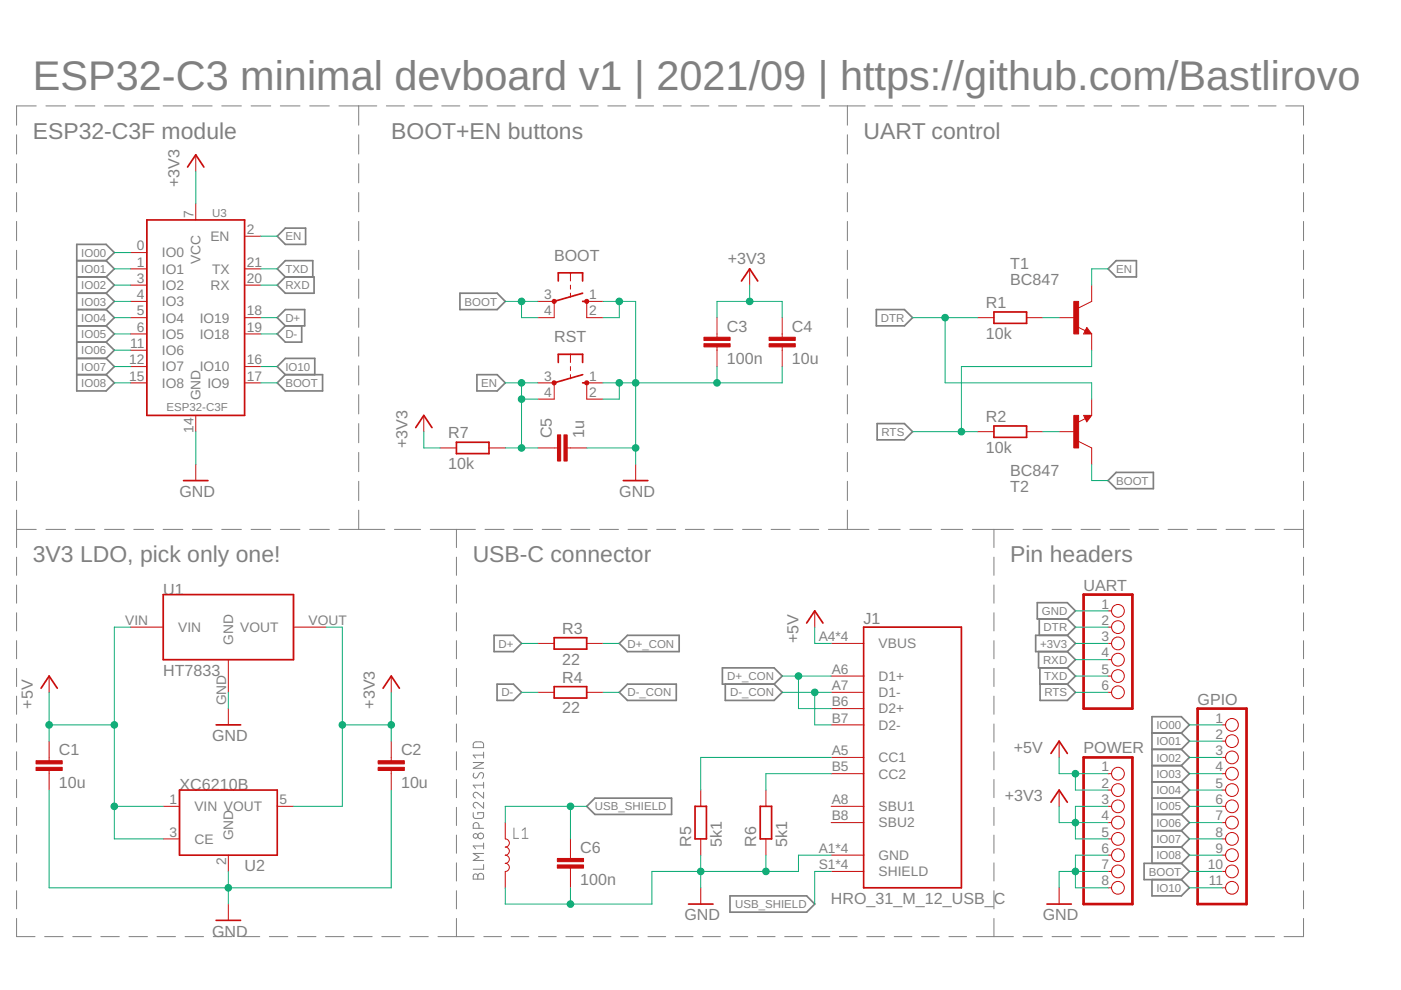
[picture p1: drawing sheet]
<svg xmlns="http://www.w3.org/2000/svg" width="297mm" height="210mm" viewBox="0 0 297 210" stroke-linecap="round" stroke-linejoin="round" font-family="sans-serif">
<g fill="none" stroke="#808080" stroke-width=".21">
<path d="M3.5 28.6v4.1M3.5 34.7v4.1M7.7 22.5h-4.2v4M9.7 22.5h4.2M15.9 22.5h4.2M22.2 22.5h4.1M28.4 22.5h4.2M34.6 22.5h4.2M40.8 22.5h4.2M47 22.5h4.2M53.2 22.5h4.2M59.4 22.5h4.2"/>
<path d="M65.7 22.5h4.1M71.9 22.5h8M76.1 22.5v4M76.1 28.6v4.1M76.1 34.7v4.1M81.9 22.5h3.8M87.8 22.5h3.8M93.7 22.5h3.8M99.5 22.5h3.9M105.4 22.5h3.8M111.3 22.5h3.8M117.1 22.5h3.9"/>
<path d="M123 22.5h3.8M128.9 22.5h3.8M134.7 22.5h3.9M140.6 22.5h3.8M146.5 22.5h3.8M152.4 22.5h3.8M158.2 22.5h3.9M164.1 22.5h3.8M170 22.5h3.8M175.8 22.5h7.6M179.7 22.5v4M179.7 28.6v4.1"/>
<path d="M179.7 34.7v4.1M185.5 22.5h3.7M191.3 22.5h3.8M197.1 22.5h3.8M202.9 22.5h3.8M208.7 22.5h3.8M214.5 22.5h3.8M220.3 22.5h3.8M226.1 22.5h3.8M231.9 22.5h3.8M237.7 22.5h3.8M243.5 22.5h3.8"/>
<path d="M249.4 22.5h3.7M255.2 22.5h3.7M261 22.5h3.8M266.8 22.5h3.8M272.6 22.5h3.8v4M276.4 28.6v4.1M276.4 34.7v4.1M3.5 40.8v4.1M3.5 46.9v4.1M3.5 53.1v4M3.5 59.2v4.1M76.1 40.8v4.1"/>
<path d="M76.1 46.9v4.1M76.1 53.1v4M76.1 59.2v4.1M179.7 40.8v4.1M179.7 46.9v4.1M179.7 53.1v4M179.7 59.2v4.1M276.4 40.8v4.1M276.4 46.9v4.1M276.4 53.1v4M276.4 59.2v4.1M3.5 65.3v4.1"/>
<path d="M3.5 71.4v4.1M3.5 77.6v4M76.1 65.3v4.1M76.1 71.4v4.1M76.1 77.6v4M179.7 65.3v4.1M179.7 71.4v4.1M179.7 77.6v4M276.4 65.3v4.1M276.4 71.4v4.1M276.4 77.6v4M3.5 83.7v4.1"/>
<path d="M3.5 89.8v4.1M3.5 95.9v4.1M76.1 83.7v4.1M76.1 89.8v4.1M76.1 95.9v4.1M179.7 83.7v4.1M179.7 89.8v4.1M179.7 95.9v4.1M276.4 83.7v4.1M276.4 89.8v4.1M276.4 95.9v4.1M3.5 112.2h4.2"/>
<path d="M3.5 102v4.1M3.5 108.2v7.9M3.5 118.1v3.9M9.7 112.2h4.2M15.9 112.2h4.2M22.2 112.2h4.1M28.4 112.2h4.2M34.6 112.2h4.2M40.8 112.2h4.2M47 112.2h4.2M53.2 112.2h4.2M59.4 112.2h4.2"/>
<path d="M65.7 112.2h4.1M71.9 112.2h9.7M76.1 102v4.1M76.1 108.2v4M83.6 112.2h5.6M91.2 112.2h9.6M96.8 112.2v3.9M96.8 118.1v3.9M102.8 112.2h4.1M108.9 112.2h4M115 112.2h4M121 112.2h4.1"/>
<path d="M127.1 112.2h4M133.2 112.2h4M139.2 112.2h4.1M145.3 112.2h4M151.4 112.2h4M157.4 112.2h4.1M163.5 112.2h4M169.6 112.2h4M175.6 112.2h8.6M179.7 102v4.1M179.7 108.2v4M186.3 112.2h4.6"/>
<path d="M192.9 112.2h4.6M199.5 112.2h4.6M206.2 112.2h8.7M210.7 112.2v3.9M210.7 118.1v3.9M216.9 112.2h4.1M223.1 112.2h4.1M229.2 112.2h4.1M235.4 112.2h4.1M241.5 112.2h4.1M247.6 112.2h4.2M253.8 112.2h4.1"/>
<path d="M259.9 112.2h4.2M266.1 112.2h4.1M272.2 112.2h4.2M276.4 102v4.1M276.4 108.2v7.9M276.4 118.1v3.9M3.5 124v3.9M3.5 129.9v3.9M3.5 135.8v3.9M96.8 124v3.9M96.8 129.9v3.9M96.8 135.8v3.9"/>
<path d="M210.7 124v3.9M210.7 129.9v3.9M210.7 135.8v3.9M276.4 124v3.9M276.4 129.9v3.9M276.4 135.8v3.9M3.5 141.7v3.9M3.5 147.6v3.8M3.5 153.5v3.9M3.5 159.4v3.8M96.8 141.7v3.9M96.8 147.6v3.8"/>
<path d="M96.8 153.5v3.9M96.8 159.4v3.8M100.4 157.5l.4-.2h1.3l.4 .4v.8h-2.2zM102.5 159.5v1.2M210.7 141.7v3.9M210.7 147.6v3.8M210.7 153.5v3.9M210.7 159.4v3.8M276.4 141.7v3.9M276.4 147.6v3.8M276.4 153.5v3.9M276.4 159.4v3.8"/>
<path d="M3.5 165.3v3.8M3.5 171.2v3.8M3.5 177.1v3.8M96.8 165.3v3.8M96.8 171.2v3.8M96.8 177.1v3.8M100.3 172.3l.1 .9 .2 .3h1.4l.4-.2 .1-1h-1.2v.4M100.3 161.7h2.2l-2.2 1.2h2.2M100.5 163.9a.55 .55 0 0 0-.1 .8 .55 .55 0 0 0 .8 0l.4-.7a.55 .55 0 0 1 .8 0 .55 .55 0 0 1 0 .8l-.2 .2M101.6 175.6v-.6a.61 .61 0 0 0-.7-.6 .61 .61 0 0 0-.6 .6v.6h2.2M102.5 170.1v1.2l-1.2-1a.61 .61 0 0 0-1 .2 .61 .61 0 0 0 .5 .8M102.5 168v1.2l-1.2-1a.6 .6 0 0 0-1 .2 .6 .6 0 0 0 .5 .8"/>
<path d="M102.5 165.9v1.2M102.5 178.8v1.2M102.5 179.4h-2.2l.5 .6M102.5 166.5h-2.2l.5 .6M102.5 160.1h-2.2l.5 .6M109 175.6v2.2h.9M110.7 177.8h1.3M110.7 176l.6-.4v2.2M210.7 165.3v3.8M210.7 171.2v3.8M210.7 177.1v3.8M276.4 165.3v3.8"/>
<path d="M276.4 171.2v3.8M276.4 177.1v3.8M3.5 194.7v3.9h3.9M3.5 182.9v3.9M3.5 188.8v3.9M9.5 198.6h3.9M15.4 198.6h3.9M21.4 198.6h3.9M27.3 198.6h4M33.3 198.6h3.9M39.2 198.6h4M45.2 198.6h3.9"/>
<path d="M51.2 198.6h3.9M57.1 198.6h3.9M63.1 198.6h3.9M69 198.6h3.9M75 198.6h3.9M80.9 198.6h4M86.9 198.6h3.9M92.9 198.6h7.6M96.8 182.9v3.9M96.8 188.8v3.9M96.8 194.7v3.9M100.4 185.5l.5-.2 .3 .2 .1 .3a.61 .61 0 0 1 .6-.6 .61 .61 0 0 1 .6 .6v.6h-2.2z"/>
<path d="M101.3 185.8v.6M102.5 183.3v1h-2.2M102.5 181h-2.2l1.3 .7-1.3 .7h2.2M102.6 198.6h3.7M108.4 198.6h3.7M114.2 198.6h3.7M120 198.6h3.7M125.8 198.6h3.7M131.6 198.6h3.7M137.4 198.6h3.7M143.2 198.6h3.7M149 198.6h3.7"/>
<path d="M154.8 198.6h3.7M160.6 198.6h3.7M166.4 198.6h3.7M172.2 198.6h3.7M178 198.6h3.7M183.8 198.6h3.7M189.6 198.6h3.7M195.4 198.6h3.7M201.2 198.6h3.7M207 198.6h7.9M210.7 182.9v3.9M210.7 188.8v3.9"/>
<path d="M210.7 194.7v3.9M216.9 198.6h4.1M223.1 198.6h4.1M229.2 198.6h4.1M235.4 198.6h4.1M241.5 198.6h4.1M247.6 198.6h4.2M253.8 198.6h4.1M259.9 198.6h4.2M266.1 198.6h4.1M276.4 194.7v3.9h-4.2M276.4 182.9v3.9"/>
<path d="M276.4 188.8v3.9"/>
<circle cx="100.8" cy="177.2" r=".49"/>
<circle cx="101.9" cy="177.2" r=".61"/>
</g>
<g fill="none" stroke="#808080" stroke-width=".36">
<path d="M16.3 55.3h6.2M16.3 58.7h6.2M22.5 55.3l1.7-1.7-1.7-1.8h-6.2v31.1h6.2l1.7-1.7-1.7-1.8M22.5 55.3l1.7 1.7-1.7 1.7M22.5 58.7l1.7 1.8-1.7 1.7M60.5 58.7h6.1v3.5h-6.1l-1.7-1.7zM60.5 58.7l-1.7-1.7 1.7-1.7h5.8v3.4M60.5 48.4h4.3v3.4h-4.3l-1.7-1.7zM236.6 55.3h4.3v3.4h-4.3l-1.7-1.7zM16.3 69.1h6.2M16.3 65.6h6.2M16.3 79.4h6.2"/>
<path d="M16.3 62.2h6.2M16.3 72.5h6.2M16.3 76h6.2M22.5 62.2l1.7 1.7-1.7 1.7M22.5 65.6l1.7 1.8-1.7 1.7M22.5 69.1l1.7 1.7-1.7 1.7M22.5 72.5l1.7 1.8-1.7 1.7M22.5 76l1.7 1.7-1.7 1.7M58.8 67.4l1.7-1.8h4.1v3.5h-4.1zM60.5 79.4h7.9v3.5h-7.9l-1.7-1.7zM60.5 69.1l-1.7 1.7 1.7 1.7h3.5v-3.4M60.5 79.4l-1.7-1.7 1.7-1.7h6.2v3.4"/>
<path d="M97.5 62.2h7.9l1.7 1.7-1.7 1.7h-7.9zM101.1 79.4h4.3l1.7 1.8-1.7 1.7h-4.3zM185.8 65.6h5.9l1.8 1.8-1.8 1.7h-5.9zM186 89.8h5.7l1.8 1.7-1.8 1.8h-5.7zM236.6 100.2h7.9v3.4h-7.9l-1.7-1.7zM104.8 134.7h4.1l1.7 1.7-1.7 1.8h-4.1zM131.3 136.4l1.7-1.7h11v3.5h-11zM219.9 127.8h6.4l1.7 1.7-1.7 1.7h-6.4zM220.2 138.2v3.4h6.1M220.3 131.2v3.5M226.3 134.7l1.7 1.7-1.7 1.8M226.3 134.7h-6.7v3.5h6.7"/>
<path d="M226.3 131.2l1.7 1.8-1.7 1.7M226.3 138.2l1.7 1.7-1.7 1.7M105.4 145.1h3.5l1.7 1.7-1.7 1.7h-3.5zM131.3 146.8l1.7-1.7h10.4v3.4h-10.4zM153.2 141.6h10.9l1.7 1.7-1.7 1.8h-10.9zM153.8 145.1v3.4h10.3l1.7-1.7-1.7-1.7M220.5 141.6v3.5h5.8M220.5 145.1v3.4h5.8l1.7-1.7-1.7-1.7M226.3 141.6l1.7 1.7-1.7 1.8M244.2 158.9h6.3M244.2 155.4h6.3M250.5 155.4l1.7 1.7-1.7 1.8"/>
<path d="M250.5 155.4l1.7-1.7-1.7-1.7h-6.3v31M250.5 158.9l1.7 1.7-1.7 1.7M126.1 169.2h16.3v3.5h-16.3l-1.7-1.7zM244.2 162.3h6.3M244.2 165.8h6.3M244.2 169.2h6.3M244.2 172.7h6.3M244.2 176.1h6.3M244.2 179.6h6.3M250.5 162.3l1.7 1.7-1.7 1.8M250.5 165.8l1.7 1.7-1.7 1.7M250.5 169.2l1.7 1.8-1.7 1.7"/>
<path d="M250.5 172.7l1.7 1.7-1.7 1.7M250.5 176.1l1.7 1.8-1.7 1.7M250.5 179.6l1.7 1.7-1.7 1.7M154.8 189.9h16.2l1.7 1.8-1.7 1.7h-16.2zM244.2 186.5v3.4h6.3l1.7-1.7-1.7-1.7M250.5 183l1.7 1.8-1.7 1.7M250.5 183h-7.9v3.5h7.9"/>
</g>
<g fill="none" stroke="#c90d0c" stroke-width=".36">
<path d="M39.8 35.4l1.7-2.6 1.7 2.6M31.1 46.6h20.8v41.5h-20.8zM118.4 59.6v-1.8h5.1v1.8M157.2 59.6l1.7-2.6 1.8 2.6M118.4 76.9v-1.8h5.1v1.8M123.5 63.9h.9M123.5 62.2l-6 1.7M123.5 79.4l-6 1.8M210.7 66.1h7v2.5h-7zM230.4 70.1l.2 .4h-.5l.3-.7 .7 .8h-1M88.1 90.7l1.8-2.6 1.7 2.6M96.8 93.8h6.9v2.4h-6.9z"/>
<path d="M123.5 81.2h.9M210.7 90.3h7v2.4h-7zM230.1 88.2h1l-.7 .9-.3-.7h.5l-.2 .4M38.9 101.9h5.2M132.2 101.9h5.2M34.6 126.1h27.6v13.8h-27.6zM117.5 135.2h6.9v2.4h-6.9zM171 132.1l1.7-2.6 1.8 2.6M183.1 133h20.7v55.2h-20.7zM8.7 145.9l1.7-2.6 1.7 2.6M45.8 153.7h5.2M81.2 145.9l1.8-2.6 1.7 2.6"/>
<path d="M117.5 145.6h6.9v2.4h-6.9zM222.8 159.7l1.8-2.6 1.7 2.6M38.1 167.5h20.7v13.8h-20.7zM147.4 171h2.4v6.9h-2.4zM161.2 171h2.4v6.9h-2.4zM222.8 170.1l1.8-2.6 1.7 2.6M45.8 195.1h5.2M146 191.7h5.2M222 191.7h5.1"/>
</g>
<g fill="none" stroke="#c90d0c" stroke-width=".21">
<path d="M41.5 32.8v3.5M27.7 53.6h3.4M27.7 57h3.4M41.5 43.2v3.4M51.9 57h3.4M51.9 50.1h3.4M120.9 57.8v1.8M158.9 57v3.5M27.7 60.5h3.4M27.7 63.9h3.4M27.7 67.4h3.4M27.7 70.8h3.4"/>
<path d="M27.7 74.3h3.4M27.7 77.7h3.4M51.9 60.5h3.4M51.9 67.4h3.4M51.9 70.8h3.4M51.9 77.7h3.4M114 63.9h3.5v3.5h-3.5M120.9 60.5v.8M120.9 62.2v.8M120.9 75.1v1.8M120.9 77.7v.9M120.9 79.4v.9"/>
<path d="M127.8 63.9h-3.4v3.5h3.4M152 67.4v4.1M152 73.6v4.1M165.8 67.4v4.1M165.8 73.6v4.1M207.3 67.4h3.4M217.7 67.4h3.4M224.6 67.4h3.4M228.4 69.3l1.7 .8M230.4 69.4l1.1 1.4h-1.8zM231.5 60.5v3.4l-2.8 1.4M231.5 70.8v3.5"/>
<path d="M27.7 81.2h3.4M41.5 88.1v3.4M41.5 98.4v3.5M51.9 81.2h3.4M89.9 88.1v3.4M93.3 95h3.5M103.7 95h3.4M114 81.2h3.5v3.4h-3.5M114 95h4.2M120.2 95h4.2M127.8 81.2h-3.4v3.4h3.4M134.8 98.4v3.5"/>
<path d="M207.3 91.5h3.4M217.7 91.5h3.4M224.6 91.5h3.4M228.7 93.6l2.8 1.4v3.4M229.7 88.1h1.8l-1.1 1.4zM230.1 88.8l-1.7 .8M231.5 84.6v3.5M27.7 133h6.9M48.4 139.9v6.9M62.2 133h6.9M114 136.4h3.5M124.4 136.4h3.4"/>
<path d="M172.7 129.5v3.5M176.2 136.4h6.9M234.9 133h.8M234.9 136.4h.8M234.9 129.5h.8M234.9 139.9h.8M10.4 143.3v3.5M10.4 157.1v4.2M48.4 150.2v3.5M83 143.3v3.5M83 157.1v4.2M114 146.8h3.5"/>
<path d="M124.4 146.8h3.4M176.2 143.3h6.9M176.2 146.8h6.9M176.2 150.2h6.9M176.2 153.7h6.9M224.6 157.1v3.5M234.9 143.3h.8M234.9 146.8h.8M259.1 153.7h.8M259.1 157.1h.8M10.4 163.4v4.1M34.6 171h3.5"/>
<path d="M34.6 177.9h3.5M58.8 171h3.4M83 163.4v4.1M107.1 174.4v3.5a.87 .87 0 0 1 .9 .8 .87 .87 0 0 1-.9 .9 .86 .86 0 0 1 .9 .9 .86 .86 0 0 1-.9 .8 .87 .87 0 0 1 .9 .9 .87 .87 0 0 1-.9 .8 .86 .86 0 0 1 .9 .9 .86 .86 0 0 1-.9 .9v3.4M120.9 177.9v4.1M148.6 167.5v3.5M148.6 177.9v3.4M162.4 167.5v3.5M162.4 177.9v3.4M176.2 171h6.9M176.2 160.6h6.9M176.2 174.4h6.9"/>
<path d="M176.2 164h6.9M224.6 167.5v3.5M234.9 171h.8M234.9 177.9h.8M234.9 174.4h.8M234.9 164h.8M234.9 167.5h.8M259.1 171h.8M259.1 177.9h.8M259.1 160.6h.8M259.1 174.4h.8M259.1 164h.8"/>
<path d="M259.1 167.5h.8M48.4 181.3v3.5M48.4 191.7v3.4M120.9 184.1v4.1M148.6 188.2v3.5M176.2 181.3h6.9M176.2 184.8h6.9M224.6 188.2v3.5M234.9 181.3h.8M234.9 184.8h.8M234.9 188.2h.8M259.1 181.3h.8"/>
<path d="M259.1 184.8h.8M259.1 188.2h.8"/>
<circle cx="237" cy="129.5" r="1.35"/>
<circle cx="237" cy="133" r="1.35"/>
<circle cx="237" cy="136.4" r="1.35"/>
<circle cx="237" cy="139.9" r="1.35"/>
<circle cx="237" cy="143.3" r="1.35"/>
<circle cx="237" cy="146.8" r="1.35"/>
<circle cx="261.2" cy="157.1" r="1.35"/>
<circle cx="261.2" cy="153.7" r="1.35"/>
<circle cx="237" cy="177.9" r="1.35"/>
<circle cx="237" cy="174.4" r="1.35"/>
<circle cx="237" cy="167.5" r="1.35"/>
<circle cx="237" cy="164" r="1.35"/>
<circle cx="237" cy="171" r="1.35"/>
<circle cx="261.2" cy="174.4" r="1.35"/>
<circle cx="261.2" cy="177.9" r="1.35"/>
<circle cx="261.2" cy="167.5" r="1.35"/>
<circle cx="261.2" cy="164" r="1.35"/>
<circle cx="261.2" cy="160.6" r="1.35"/>
<circle cx="261.2" cy="171" r="1.35"/>
<circle cx="237" cy="188.2" r="1.35"/>
<circle cx="237" cy="181.3" r="1.35"/>
<circle cx="237" cy="184.8" r="1.35"/>
<circle cx="261.2" cy="188.2" r="1.35"/>
<circle cx="261.2" cy="181.3" r="1.35"/>
<circle cx="261.2" cy="184.8" r="1.35"/>
</g>
<g fill="#c90d0c" stroke="#c90d0c" stroke-width=".21">
<path d="M7.6 162.7h5.6v.7h-5.6z"/>
<path d="M7.6 161.3h5.6v.7h-5.6z"/>
<path d="M80.2 162.7h5.5v.7h-5.5z"/>
<path d="M80.2 161.3h5.5v.7h-5.5z"/>
<path d="M227.7 63.9h1v6.9h-1z"/>
<path d="M227.7 88.1h1v6.9h-1z"/>
<path d="M149.2 72.9h5.6v.7h-5.6z"/>
<path d="M149.2 71.5h5.6v.7h-5.6z"/>
<path d="M163.1 72.9h5.5v.7h-5.5z"/>
<path d="M163.1 71.5h5.5v.7h-5.5z"/>
<path d="M119.6 92.2h.6v5.5h-.6z"/>
<path d="M118.2 92.2h.7v5.5h-.7z"/>
<path d="M118.2 183.4h5.5v.7h-5.5z"/>
<path d="M118.2 182h5.5v.7h-5.5z"/>
</g>
<g fill="#c90d0c" stroke="#c90d0c" stroke-width=".21">
<circle cx="117.5" cy="63.9" r=".45"/>
<circle cx="124.4" cy="63.9" r=".44"/>
<circle cx="117.5" cy="81.2" r=".45"/>
<circle cx="124.4" cy="81.2" r=".44"/>
</g>
<path d="M229.7 126.1h10.4v24.1h-10.4zM253.9 150.2h10.4v41.5h-10.4zM229.7 160.6h10.4v31.1h-10.4z" fill="none" stroke="#c90d0c" stroke-width=".57"/>
<g fill="none" stroke="#0dab76" stroke-width=".21">
<path d="M41.5 36.3v6.9M24.2 57h3.5M24.2 53.6h3.5M55.3 57h3.5M55.3 50.1h3.5M234.9 57h-3.4v3.5M24.2 67.4h3.5M24.2 63.9h3.5M24.2 77.7h3.5M24.2 70.8h3.5M24.2 60.5h3.5M24.2 74.3h3.5"/>
<path d="M55.3 67.4h3.5M55.3 77.7h3.5M55.3 70.8h3.5M55.3 60.5h3.5M107.1 63.9h6.9M110.6 63.9v3.5h3.4M127.8 63.9h7v34.5M131.3 63.9v3.5h-3.5M152 67.4v-3.5h13.8v3.5M152 77.7v3.5M158.9 60.5v3.4M165.8 77.7v3.5h-38"/>
<path d="M193.5 67.4h13.8M200.4 67.4v13.8h31.1v3.4M221.1 67.4h3.5M231.5 74.3v3.4h-27.7v13.8M24.2 81.2h3.5M41.5 91.5v6.9M55.3 81.2h3.5M89.9 91.5v3.5h3.4M107.1 81.2h6.9M107.1 95h6.9M110.6 84.6h3.4M110.6 81.2v13.8"/>
<path d="M124.4 95h10.4M131.3 81.2v3.4h-3.5M193.5 91.5h13.8M221.1 91.5h3.5M231.5 98.4v3.5h3.4M27.7 133h-3.5v44.9h10.4M69.1 133h3.5v38h-10.4M110.6 136.4h3.4M127.8 136.4h3.5M172.7 133v3.4h3.5M228 129.5h6.9M228 133h6.9"/>
<path d="M228 136.4h6.9M228 139.9h6.9M10.4 146.8v10.3M10.4 153.7h13.8M48.4 146.8v3.4M72.6 153.7h10.4M83 146.8v10.3M110.6 146.8h3.4M127.8 146.8h3.5M165.8 146.8h10.4M165.8 143.3h10.4M169.3 143.3v6.9h6.9"/>
<path d="M172.7 146.8v6.9h3.5M228 146.8h6.9M228 143.3h6.9M252.2 153.7h6.9M252.2 157.1h6.9M10.4 167.5v20.7h72.6v-20.7M24.2 171h10.4M120.9 171v6.9M124.4 171h-17.3v3.4M176.2 160.6h-27.6v6.9M176.2 164h-13.8v3.5M224.6 160.6v3.4h10.3"/>
<path d="M224.6 171v3.4h10.3M228 164v3.5h6.9M234.9 171h-6.9v6.9h6.9M252.2 171h6.9M252.2 177.9h6.9M252.2 167.5h6.9M252.2 164h6.9M252.2 174.4h6.9M252.2 160.6h6.9M48.4 184.8v6.9M120.9 188.2v3.5M148.6 181.3v6.9"/>
<path d="M162.4 181.3v3.5M176.2 181.3h-6.9v3.5h-31.1v6.9h-31.1v-3.5M176.2 184.8h-3.5v6.9M234.9 181.3h-6.9v6.9h6.9M234.9 184.8h-10.3v3.4M252.2 188.2h6.9M252.2 181.3h6.9M252.2 184.8h6.9"/>
</g>
<g fill="#0dab76" stroke="#0dab76" stroke-width=".21">
<circle cx="48.4" cy="188.2" r=".7"/>
<circle cx="162.4" cy="184.8" r=".7"/>
<circle cx="148.6" cy="184.8" r=".7"/>
<circle cx="120.9" cy="191.7" r=".7"/>
<circle cx="131.3" cy="81.2" r=".7"/>
<circle cx="131.3" cy="63.9" r=".7"/>
<circle cx="134.8" cy="81.2" r=".7"/>
<circle cx="134.8" cy="95" r=".7"/>
<circle cx="152" cy="81.2" r=".7"/>
<circle cx="228" cy="184.8" r=".7"/>
<circle cx="24.2" cy="153.7" r=".7"/>
<circle cx="24.2" cy="171" r=".7"/>
<circle cx="10.4" cy="153.7" r=".7"/>
<circle cx="228" cy="164" r=".7"/>
<circle cx="72.6" cy="153.7" r=".7"/>
<circle cx="83" cy="153.7" r=".7"/>
<circle cx="158.9" cy="63.9" r=".7"/>
<circle cx="228" cy="174.4" r=".7"/>
<circle cx="203.8" cy="91.5" r=".7"/>
<circle cx="200.4" cy="67.4" r=".7"/>
<circle cx="110.6" cy="63.9" r=".7"/>
<circle cx="110.6" cy="81.2" r=".7"/>
<circle cx="110.6" cy="84.6" r=".7"/>
<circle cx="110.6" cy="95" r=".7"/>
<circle cx="169.3" cy="143.3" r=".7"/>
<circle cx="172.7" cy="146.8" r=".7"/>
<circle cx="120.9" cy="171" r=".7"/>
</g>
<text font-size="8.8" fill="#808080" x="7" y="19">ESP32-C3 minimal devboard v1 | 2021/09 | https://github.com/Bastlirovo</text>
<g font-size="4.9" fill="#808080">
<text x="7" y="29.4">ESP32-C3F module</text>
<text x="83" y="29.4">BOOT+EN buttons</text>
<text x="183.1" y="29.4">UART control</text>
<text x="7" y="119.2">3V3 LDO, pick only one!</text>
<text x="100.2" y="119.2">USB-C connector</text>
<text x="214.2" y="119.2">Pin headers</text>
</g>
<g font-size="3.4" fill="#808080">
<text x="38.1" y="39.7" transform="rotate(-90 38.1 39.7)">+3V3</text>
<text x="117.5" y="55.3">BOOT</text>
<text x="154.3" y="56">+3V3</text>
<text x="214.2" y="57">T1</text>
<text x="209" y="65.3">R1</text>
<text x="214.2" y="60.4">BC847</text>
<text x="154.1" y="70.3">C3</text>
<text x="167.9" y="70.3">C4</text>
<text x="209" y="71.8">10k</text>
<text x="117.5" y="72.5">RST</text>
<text x="154.1" y="77.2">100n</text>
<text x="167.9" y="77.2">10u</text>
<text x="209" y="89.5">R2</text>
<text x="86.4" y="95" transform="rotate(-90 86.4 95)">+3V3</text>
<text x="95" y="92.9">R7</text>
<text x="117" y="92.9" transform="rotate(-90 117 92.9)">C5</text>
<text x="123.9" y="92.9" transform="rotate(-90 123.9 92.9)">1u</text>
<text x="95" y="99.5">10k</text>
<text x="209" y="96">10k</text>
<text x="214.2" y="100.8">BC847</text>
<text x="38.1" y="105.3">GND</text>
<text x="131.3" y="105.3">GND</text>
<text x="214.2" y="104.3">T2</text>
<text x="229.7" y="125.2">UART</text>
<text x="34.6" y="126.1">U1</text>
<text x="119.2" y="134.4">R3</text>
<text x="169.3" y="136.4" transform="rotate(-90 169.3 136.4)">+5V</text>
<text x="183.1" y="132.2">J1</text>
<text x="34.6" y="143.3">HT7833</text>
<text x="119.2" y="140.9">22</text>
<text x="119.2" y="144.7">R4</text>
<text x="253.9" y="149.4">GPIO</text>
<text x="7" y="150.2" transform="rotate(-90 7 150.2)">+5V</text>
<text x="79.5" y="150.2" transform="rotate(-90 79.5 150.2)">+3V3</text>
<text x="119.2" y="151.3">22</text>
<text x="12.5" y="160.1">C1</text>
<text x="45" y="157.1">GND</text>
<text x="85" y="160.1">C2</text>
<text x="214.9" y="159.6">+5V</text>
<text x="229.7" y="159.7">POWER</text>
<text x="12.5" y="167">10u</text>
<text x="38.1" y="167.5">XC6210B</text>
<text x="85" y="167">10u</text>
<text x="213" y="169.9">+3V3</text>
<text x="146.5" y="179.6" transform="rotate(-90 146.5 179.6)">R5</text>
<text x="153.1" y="179.6" transform="rotate(-90 153.1 179.6)">5k1</text>
<text x="160.4" y="179.6" transform="rotate(-90 160.4 179.6)">R6</text>
<text x="166.9" y="179.6" transform="rotate(-90 166.9 179.6)">5k1</text>
<text x="51.9" y="184.8">U2</text>
<text x="123" y="180.8">C6</text>
<text x="123" y="187.7">100n</text>
<text x="176.2" y="191.7">HRO_31_M_12_USB_C</text>
<text x="145.1" y="195.1">GND</text>
<text x="221.1" y="195.1">GND</text>
<text x="45" y="198.6">GND</text>
</g>
<g font-size="2.9" fill="#808080">
<text x="41" y="46.2" transform="rotate(-90 41 46.2)">7</text>
<text x="29" y="53.1">0</text>
<text x="44.6" y="51.1">EN</text>
<text x="52.4" y="49.6">2</text>
<text x="29" y="56.5">1</text>
<text x="29" y="60">3</text>
<text x="34.3" y="54.6">IO0</text>
<text x="34.3" y="58">IO1</text>
<text x="42.5" y="56" transform="rotate(-90 42.5 56)">VCC</text>
<text x="45" y="58">TX</text>
<text x="52.4" y="60">20</text>
<text x="52.4" y="56.5">21</text>
<text x="29" y="63.4">4</text>
<text x="34.3" y="61.5">IO2</text>
<text x="34.3" y="64.9">IO3</text>
<text x="44.6" y="61.5">RX</text>
<text x="115.4" y="63.4">3</text>
<text x="124.9" y="63.4">1</text>
<text x="29" y="66.9">5</text>
<text x="29" y="70.3">6</text>
<text x="34.3" y="68.4">IO4</text>
<text x="34.3" y="71.8">IO5</text>
<text x="42.4" y="71.8">IO18</text>
<text x="42.4" y="68.4">IO19</text>
<text x="52.4" y="70.3">19</text>
<text x="52.4" y="66.9">18</text>
<text x="115.4" y="66.9">4</text>
<text x="124.9" y="66.9">2</text>
<text x="27.4" y="77.2">12</text>
<text x="27.6" y="73.8">11</text>
<text x="34.3" y="75.3">IO6</text>
<text x="52.4" y="77.2">16</text>
<text x="27.4" y="80.7">15</text>
<text x="34.3" y="78.8">IO7</text>
<text x="34.3" y="82.2">IO8</text>
<text x="42.4" y="78.8">IO10</text>
<text x="44" y="82.2">IO9</text>
<text x="52.4" y="80.7">17</text>
<text x="115.4" y="80.7">3</text>
<text x="124.9" y="80.7">1</text>
<text x="42.5" y="84.9" transform="rotate(-90 42.5 84.9)">GND</text>
<text x="115.4" y="84.1">4</text>
<text x="124.9" y="84.1">2</text>
<text x="41" y="91.8" transform="rotate(-90 41 91.8)">14</text>
<text x="233.6" y="129">1</text>
<text x="26.6" y="132.5">VIN</text>
<text x="37.8" y="134">VIN</text>
<text x="49.4" y="136.7" transform="rotate(-90 49.4 136.7)">GND</text>
<text x="50.9" y="134">VOUT</text>
<text x="65.4" y="132.5">VOUT</text>
<text x="173.6" y="135.9">A4*4</text>
<text x="186.3" y="137.5">VBUS</text>
<text x="233.6" y="132.5">2</text>
<text x="233.6" y="135.9">3</text>
<text x="176.4" y="142.8">A6</text>
<text x="233.6" y="139.4">4</text>
<text x="233.6" y="142.8">5</text>
<text x="47.9" y="149.6" transform="rotate(-90 47.9 149.6)">GND</text>
<text x="176.4" y="146.3">A7</text>
<text x="176.4" y="149.8">B6</text>
<text x="186.3" y="144.4">D1+</text>
<text x="186.3" y="147.8">D1-</text>
<text x="233.6" y="146.3">6</text>
<text x="176.4" y="153.2">B7</text>
<text x="186.3" y="151.3">D2+</text>
<text x="186.3" y="154.7">D2-</text>
<text x="257.7" y="153.2">1</text>
<text x="176.4" y="160.1">A5</text>
<text x="186.3" y="161.6">CC1</text>
<text x="257.7" y="156.7">2</text>
<text x="257.7" y="160.1">3</text>
<text x="176.4" y="163.6">B5</text>
<text x="186.3" y="165.1">CC2</text>
<text x="233.6" y="163.6">1</text>
<text x="233.6" y="167">2</text>
<text x="257.7" y="163.6">4</text>
<text x="257.7" y="167">5</text>
<text x="35.9" y="170.5">1</text>
<text x="41.2" y="172">VIN VOUT</text>
<text x="59.3" y="170.5">5</text>
<text x="176.4" y="170.5">A8</text>
<text x="176.4" y="173.9">B8</text>
<text x="186.3" y="172">SBU1</text>
<text x="233.6" y="170.5">3</text>
<text x="233.6" y="173.9">4</text>
<text x="257.7" y="170.5">6</text>
<text x="257.7" y="173.9">7</text>
<text x="35.9" y="177.4">3</text>
<text x="41.2" y="178.9">CE</text>
<text x="49.4" y="178.1" transform="rotate(-90 49.4 178.1)">GND</text>
<text x="186.3" y="175.4">SBU2</text>
<text x="233.6" y="177.4">5</text>
<text x="257.7" y="177.4">8</text>
<text x="47.9" y="183.4" transform="rotate(-90 47.9 183.4)">2</text>
<text x="173.6" y="180.8">A1*4</text>
<text x="173.6" y="184.3">S1*4</text>
<text x="186.3" y="182.4">GND</text>
<text x="186.3" y="185.8">SHIELD</text>
<text x="233.6" y="180.8">6</text>
<text x="233.6" y="184.3">7</text>
<text x="256.1" y="184.3">10</text>
<text x="257.7" y="180.8">9</text>
<text x="233.6" y="187.7">8</text>
<text x="256.3" y="187.7">11</text>
</g>
<g font-size="2.4" fill="#808080">
<text x="45" y="45.9">U3</text>
<text x="60.5" y="51">EN</text>
<text x="17.2" y="57.9">IO01</text>
<text x="17.2" y="54.4">IO00</text>
<text x="60.5" y="57.9">TXD</text>
<text x="236.6" y="57.9">EN</text>
<text x="17.2" y="61.3">IO02</text>
<text x="17.2" y="64.8">IO03</text>
<text x="60.5" y="61.3">RXD</text>
<text x="98.5" y="64.8">BOOT</text>
<text x="17.2" y="68.2">IO04</text>
<text x="17.2" y="71.7">IO05</text>
<text x="60.5" y="68.2">D+</text>
<text x="60.5" y="71.7">D-</text>
<text x="186.7" y="68.2">DTR</text>
<text x="17.2" y="75.1">IO06</text>
<text x="17.2" y="78.6">IO07</text>
<text x="17.2" y="82">IO08</text>
<text x="60.5" y="82">BOOT</text>
<text x="60.5" y="78.6">IO10</text>
<text x="102" y="82">EN</text>
<text x="35.3" y="87">ESP32-C3F</text>
<text x="186.9" y="92.4">RTS</text>
<text x="236.6" y="102.8">BOOT</text>
<text x="220.9" y="130.4">GND</text>
<text x="105.7" y="137.3">D+</text>
<text x="133" y="137.3">D+_CON</text>
<text x="220.5" y="137.3">+3V3</text>
<text x="221.3" y="133.8">DTR</text>
<text x="221.1" y="140.7">RXD</text>
<text x="106.3" y="147.7">D-</text>
<text x="133" y="147.6">D-_CON</text>
<text x="154.2" y="144.2">D+_CON</text>
<text x="154.8" y="147.7">D-_CON</text>
<text x="221.4" y="144.2">TXD</text>
<text x="221.4" y="147.7">RTS</text>
<text x="245.2" y="154.6">IO00</text>
<text x="245.2" y="158">IO01</text>
<text x="245.2" y="161.5">IO02</text>
<text x="245.2" y="164.9">IO03</text>
<text x="126.1" y="171.8">USB_SHIELD</text>
<text x="245.2" y="168.4">IO04</text>
<text x="245.2" y="171.8">IO05</text>
<text x="245.2" y="175.3">IO06</text>
<text x="245.2" y="178.7">IO07</text>
<text x="243.6" y="185.6">BOOT</text>
<text x="245.2" y="182.2">IO08</text>
<text x="245.2" y="189.1">IO10</text>
<text x="155.8" y="192.6">USB_SHIELD</text>
</g>
</svg>
